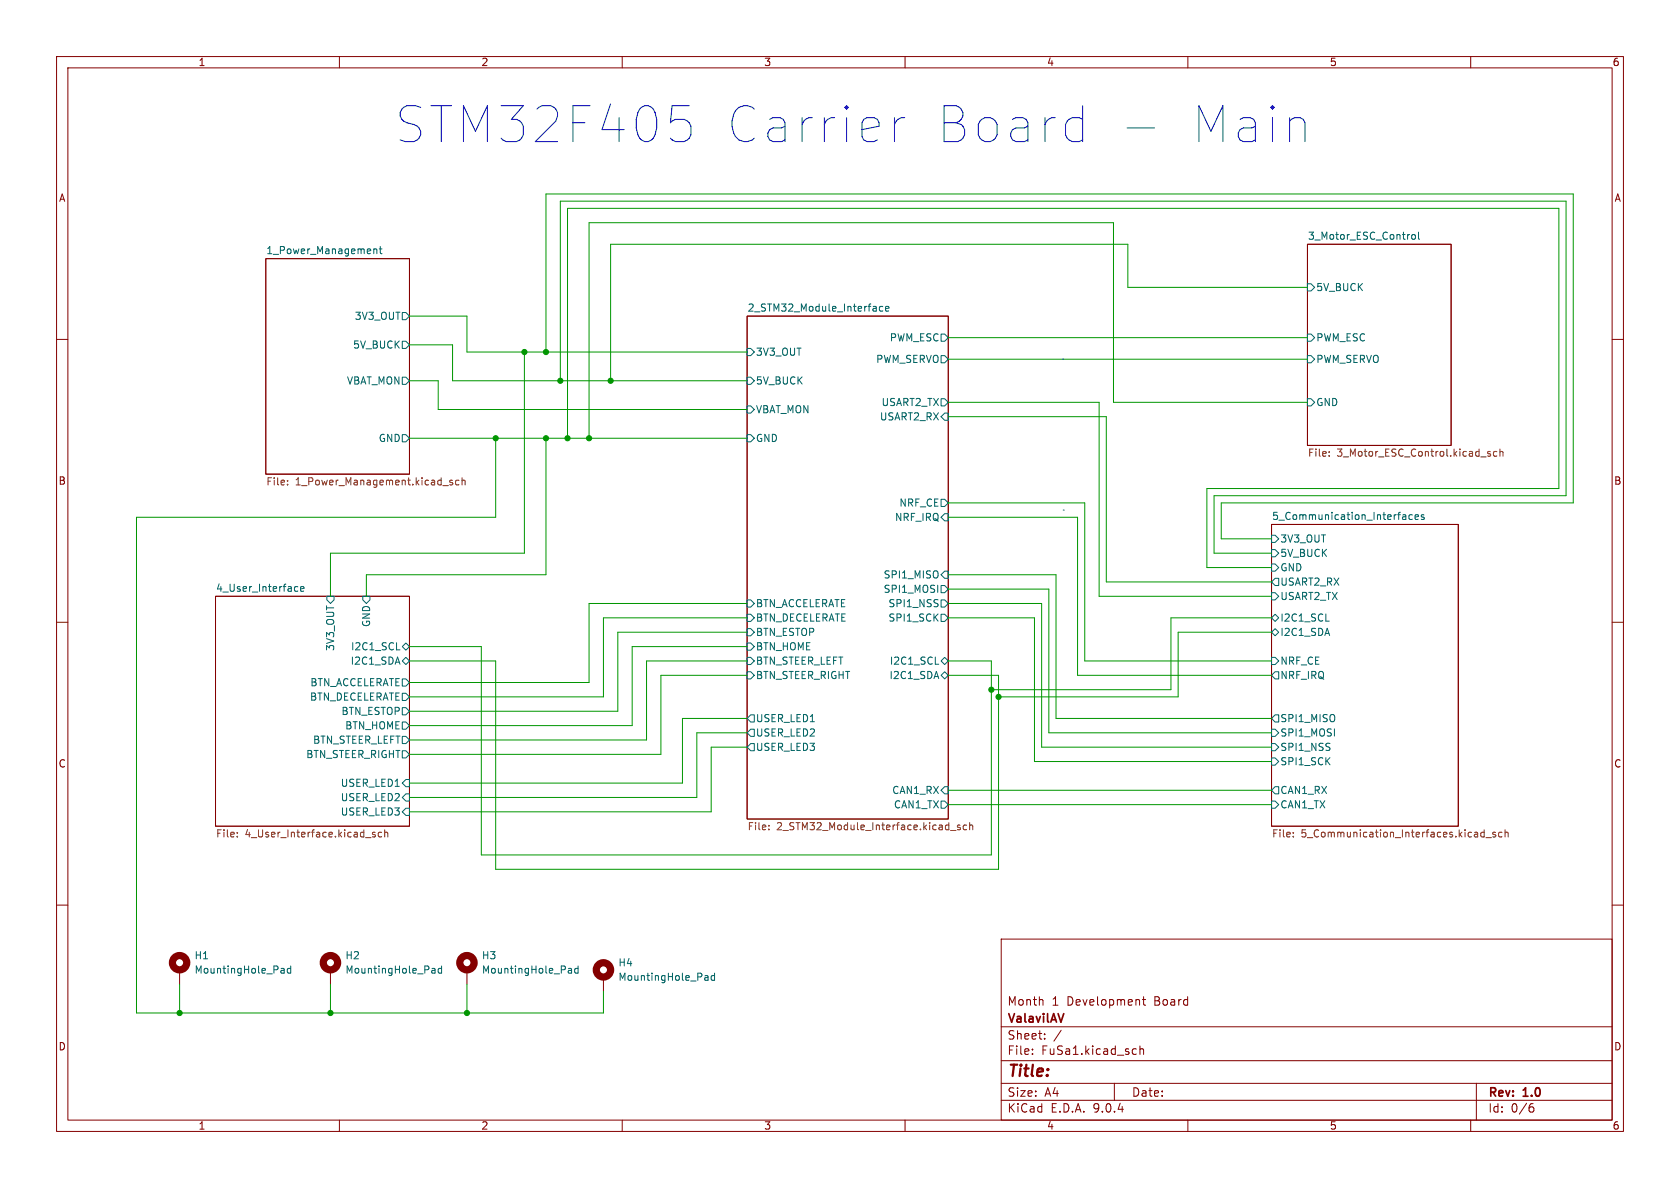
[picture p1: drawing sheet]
<svg xmlns="http://www.w3.org/2000/svg" width="297mm" height="210mm" viewBox="0 0 297 210" stroke-linecap="round" stroke-linejoin="round" font-family="sans-serif">
<g fill="none" stroke="#840000" stroke-width=".18">
<path d="M10 10h277v190h-277zM12 12h273v186h-273zM60 10v2M110 10v2M160 10v2M210 10v2M260 10v2M47 45.7h25.4v38.1h-25.4zM132.1 55.9h35.5v88.9h-35.5zM231.1 43.2h25.4v35.5h-25.4zM10 60h2M285 60h2"/>
<path d="M224.8 92.7h33v53.4h-33zM10 110h2M38.1 105.4h34.3v40.7h-34.3zM285 110h2M10 160h2M31.7 171.5v2.5M58.4 171.5v2.5M82.5 171.5v2.5M106.7 172.7v2.6M177 166h108v32h-108zM202 176.7h.5M202.2 176.2v1.3l.3 .2"/>
<path d="M285 160h2M60 198v2M110 198v2M160 198v2M177 194.5h108M177 191.5h108M177 187.5h108M177 181.5h108M182.5 186.3v.1M182.5 185.5v.1M184.7 183.6v.1M184.7 182.8v.1"/>
<path d="M187.6 182.1l-1.3 2M197 191.5v3M200.5 185.4l.4 .1M200.9 186.3l-.4 .1M201.5 185.5l.2-.1 .4 .1 .1 .9M201.5 184.9v1.5M210 198v2M260 198v2M261 191.5v6.5M270.6 195.7h.4l.2 .3-.1 .5-.5 .1M271 195.1l-.4 .1"/>
</g>
<g fill="none" stroke="#006464" stroke-width=".18">
<path d="M66.1 44v.8M66.1 44.1l.2-.1 .3 .1v.7M67 44h.5M67.2 43.6v1.1l.3 .1M71.1 55.2h.7l.6 .7-.6 .6h-.7zM156.1 54.2h-.4l-.2 .2 .1 .5h.5M156.6 54.6l.6-.1-.1-.3h-.4l-.1 .1v.6h.5M166.4 59.1h.6l.6 .6-.6 .6h-.6zM231.1 50.2h.7l.6 .6-.6 .6h-.7zM231.1 59.1h.7l.6 .6-.6 .6h-.7zM249.6 41.6l.2-.1 .4 .1v.5l-.1 .1-.3 .1-.2-.1zM250.8 41v1.1l.2 .2"/>
<path d="M71.1 60.3h.7l.6 .7-.6 .6h-.7zM71.1 76.8h.7l.6 .7-.6 .6h-.7zM71.1 66.7h.7l.6 .6-.6 .6h-.7zM132.1 61.6h.6l.6 .6-.6 .7h-.6zM132.1 66.7h.6l.6 .6-.6 .6h-.6zM132.1 76.8h.6l.6 .7-.6 .6h-.6zM132.1 71.8h.6l.6 .6-.6 .6h-.6zM166.4 62.9h.6l.6 .6-.6 .6h-.6zM166.4 73.7l.6-.7h.6v1.3h-.6zM166.4 70.5h.6l.6 .6-.6 .7h-.6zM231.1 70.5h.7l.6 .6-.6 .7h-.7zM231.1 62.9h.7l.6 .6-.6 .6h-.7z"/>
<path d="M166.4 88.3h.6l.6 .6-.6 .6h-.6zM166.4 91.4l.6-.6h.6v1.3h-.6zM224.8 94.6h.6l.7 .7-.7 .6h-.6zM224.8 99.7h.6l.7 .6-.7 .7h-.6zM224.8 97.2h.6l.7 .6-.7 .6h-.6zM248.1 91h.3l.1 .2v.6M248.5 91.8h-.4M248.5 91.3l-.4 .1M249.7 91h-.4l-.2 .2 .1 .6h.5M250.2 91.4l.6-.1-.1-.3h-.3l-.2 .2v.6h.5M251.7 91h-.3l-.1 .2v.2l.4 .1v.3h-.4M52.2 104.5h.5"/>
<path d="M52.2 103.7h.5M53.1 104.1l.6-.1v-.3h-.4l-.2 .2 .1 .6h.5M57.8 105.4h1.3v.6l-.7 .7-.6-.7zM64.1 105.4h1.3v.6l-.6 .7-.7-.7zM70.1 114.9h.6M71.1 114.3l.7-.6 .6 .6-.6 .6zM71.1 116.8l.7-.6 .6 .6-.6 .7zM132.1 106h.6l.6 .7-.6 .6h-.6zM132.1 108.6h.6l.6 .6-.6 .7h-.6zM132.1 111.1h.6l.6 .7-.6 .6h-.6zM132.1 113.7h.6l.6 .6-.6 .6h-.6zM132.1 116.2h.6l.6 .6-.6 .7h-.6z"/>
<path d="M132.1 118.7h.6l.6 .7-.6 .6h-.6zM165.4 117.4h.6M166.4 116.8l.6-.6 .6 .6-.6 .7zM166.4 119.4l.6-.7 .6 .7-.6 .6zM166.4 103.5h.6l.6 .6-.6 .7h-.6zM166.4 106h.6l.6 .7-.6 .6h-.6zM166.4 108.6h.6l.6 .6-.6 .7h-.6zM167 101h.6v1.2h-.6l-.6-.6zM224.8 111.8l.6-.7 .7 .7-.7 .6zM224.8 116.2h.6l.7 .6-.7 .7h-.6zM224.8 104.8h.6l.7 .6-.7 .6h-.6zM225.4 108.6l.7 .6-.7 .7-.6-.7z"/>
<path d="M225.4 118.7h.7v1.3h-.7l-.6-.6zM225.4 102.2h.7v1.3h-.7l-.6-.6zM234.4 109.8h.6M71.1 120h.7l.6 .7-.6 .6h-.7zM71.1 122.6h.7l.6 .6-.6 .6h-.7zM71.1 125.1h.7l.6 .6-.6 .7h-.7zM71.1 127.6h.7l.6 .7-.6 .6h-.7zM71.1 130.2h.7l.6 .6-.6 .6h-.7zM71.1 132.7h.7l.6 .7-.6 .6h-.7zM71.8 137.8h.6v1.3h-.6l-.7-.7zM132.7 126.4h.6v1.2h-.6l-.6-.6zM132.7 128.9h.6v1.3h-.6l-.6-.7z"/>
<path d="M132.7 131.4h.6v1.3h-.6l-.6-.6zM167 139.1h.6v1.2h-.6l-.6-.6zM224.8 128.9h.6l.7 .6-.7 .7h-.6zM224.8 131.4h.6l.7 .7-.7 .6h-.6zM224.8 134h.6l.7 .6-.7 .7h-.6zM225.4 139.1h.7v1.2h-.7l-.6-.6zM225.4 126.4h.7v1.2h-.7l-.6-.6zM71.1 141l.7-.7h.6v1.3h-.6zM71.8 142.9h.6v1.2h-.6l-.7-.6zM166.4 141.6h.6l.6 .6-.6 .7h-.6zM224.8 141.6h.6l.7 .6-.7 .7h-.6zM49.8 171.2h.4v.8"/>
<path d="M50.2 172h-.4M50.2 171.5h-.4M51.4 171.2h-.4l-.2 .2 .1 .6h.5M51.4 170.8v1.2M76.5 171.2h.4v.8M76.9 172h-.4M76.9 171.5h-.4M78.1 171.2h-.4l-.2 .2 .1 .6h.5M78.1 170.8v1.2M100.6 171.2h.4v.8M101 172h-.4M101 171.5h-.4"/>
<path d="M102.2 171.2h-.4l-.2 .2 .1 .6h.5M102.2 170.8v1.2M124.8 172.5h.3l.1 .8M125.2 173.2l-.4 .1M125.2 172.8h-.4M126.3 172.5h-.3l-.3 .2 .1 .5h.5M126.3 172v1.3"/>
</g>
<g fill="none" stroke="#725600" stroke-width=".18">
<path d="M235 79.9v.1M263.5 79.9l-.3-.1-.2 .2M264.6 79.9l-.3-.1-.3 .2 .1 .6h.5M265.2 79.9l.1-.1 .4 .1v.7M265.2 79.4v1.2M50.8 85.6v.1M50.8 84.9v.2M80 84.9h-.3l-.2 .2 .1 .1 .4 .2v.3h-.5M81.1 84.9h-.3l-.3 .2 .2 .6h.4M81.7 85l.2-.1h.3v.8M81.7 84.5v1.2M235 80.5v.1"/>
<path d="M263 80l.5 .4-.1 .2h-.4M41.9 147.8v.2M41.9 147.2v.1M66.3 147.2l-.3-.1-.2 .2 .1 .2 .4 .1v.3h-.5M67.5 147.2l-.4-.1-.2 .3 .1 .5h.5M68 147.2l.2-.1 .3 .1 .1 .8M68 146.7v1.3M135.9 146.6v.1M135.9 145.9v.1M168 146.8h1M169.7 145.9l-.3-.1-.1 .2v.2l.4 .1v.3h-.4M170.9 145.9l-.4-.1-.2 .3 .1 .5h.5"/>
<path d="M171.4 146l.2-.2 .3 .1 .1 .8M171.4 145.4v1.3M228.6 147.8v.2M228.6 147.2v.1M261.8 147.8l.2 .2 .4-.1M262.4 146.7v1.3M262.4 147.2l-.4-.1-.2 .1M262.7 148.1h1M264.4 147.2l-.3-.1-.2 .2 .1 .2 .4 .1v.3h-.5M265.5 147.2l-.3-.1-.3 .3 .1 .5h.5M266.1 147.2l.2-.1 .3 .1v.8M266.1 146.7v1.3"/>
</g>
<g fill="none" stroke="#840000" stroke-width="1.3">
<circle cx="31.7" cy="170.2" r="1.27"/>
<circle cx="58.4" cy="170.2" r="1.27"/>
<circle cx="82.5" cy="170.2" r="1.27"/>
<circle cx="106.7" cy="171.4" r="1.27"/>
</g>
<g fill="none" stroke="#009600" stroke-width=".18">
<path d="M72.4 55.9h10.1v6.3h49.6M167.6 59.7h63.5M231.1 50.8h-31.7v-7.6h-91.5v24.1M72.4 77.5h59.7M72.4 67.3h5.1v5.1h54.6M72.4 61h7.6v6.3h52.1M87.6 77.5v13.9h-63.5v87.7h82.6v-3.8M92.7 62.2v35.6h-34.3v7.6M96.5 62.2v-27.9h181.6v54.6h-62.2v6.4h8.9M96.5 77.5v24.1h-31.7v3.8M99.1 67.3v-31.7h177.8v52h-62.3v10.2h10.2M100.3 77.5v-40.7h175.3v49.6h-62.2v13.9h11.4"/>
<path d="M167.6 73.7h28v29.2h29.2M167.6 71.1h26.7v34.3h30.5M167.6 63.5h63.5M231.1 71.1h-34.3v-31.7h-92.7v38.1M167.6 88.9h24.2v27.9h33M167.6 91.4h22.9v28h34.3M72.4 114.3h12.7v36.8h90.2v-34.3h-7.7M72.4 116.8h15.2v36.9h88.9v-34.3h-8.9M132.1 114.3h-20.3v14h-39.4M132.1 116.8h-17.8v14h-41.9M132.1 111.8h-22.9v13.9h-36.8M132.1 109.2h-25.4v14h-34.3"/>
<path d="M132.1 106.7h-28v14h-31.7M132.1 119.4h-15.3v14h-44.4M167.6 109.2h15.3v25.4h41.9M167.6 104.1h17.8v25.4h39.4M167.6 106.7h16.5v25.4h40.7M167.6 101.6h19.1v25.4h38.1M224.8 109.2h-17.8v12.7h-31.7M224.8 111.8h-16.5v11.4h-31.8M132.1 129.5h-8.9v11.5h-50.8M132.1 127h-11.5v11.4h-48.2M132.1 132.1h-6.4v11.4h-53.3M167.6 139.7h57.2"/>
<path d="M167.6 142.2h57.2M31.7 174v5.1M58.4 174v5.1M82.5 174v5.1"/>
</g>
<path d="M118.8 18.7h3M191.4 18.7v6.3M120.9 21.1l.9 .6 .3 .6v1.5l-.6 .9-.6 .3M158.1 20.8v4.2M159.9 20.8a1.62 1.62 0 0 0-1.8 1.2M189.6 20.8h1.2l.6 .3M191.4 24.7l-.6 .3h-1.2M199.3 22.6h4.8M228.9 20.8h.9l.6 .3 .3 .6v3.3M187.9 63.5h.1M188 90.2h.1" fill="none" stroke="#0000c2" stroke-width=".18"/>
<g fill="#009600" stroke="#009600" stroke-width=".18">
<circle cx="175.3" cy="121.9" r=".46"/>
<circle cx="87.6" cy="77.5" r=".46"/>
<circle cx="96.5" cy="62.2" r=".46"/>
<circle cx="92.7" cy="62.2" r=".46"/>
<circle cx="176.5" cy="123.2" r=".46"/>
<circle cx="100.3" cy="77.5" r=".46"/>
<circle cx="104.1" cy="77.5" r=".46"/>
<circle cx="96.5" cy="77.5" r=".46"/>
<circle cx="99.1" cy="67.3" r=".46"/>
<circle cx="107.9" cy="67.3" r=".46"/>
<circle cx="31.7" cy="179.1" r=".46"/>
<circle cx="82.5" cy="179.1" r=".46"/>
<circle cx="58.4" cy="179.1" r=".46"/>
</g>
<g font-size="8.8" fill="#0000c2">
<text x="69.9" y="25.5">STM32F405</text>
<text x="127.8" y="25.5">Carrier</text>
<text x="164.2" y="25.5">Board</text>
<text x="207.6" y="25.5">Main</text>
</g>
<text font-size="2.8" fill="#840000" x="178" y="190.9">Title:</text>
<g font-size="2.1" fill="#840000">
<text x="178" y="178">Month</text>
<text x="185.9" y="178">1</text>
<text x="188.7" y="178">Development</text>
<text x="204.2" y="178">Board</text>
<text x="178" y="184">Sheet:</text>
<text x="178" y="181.2">ValavilAV</text>
<text x="178" y="186.7">File:</text>
<text x="184.1" y="186.7">FuSa1.kicad_sch</text>
<text x="178" y="196.9">KiCad</text>
<text x="178" y="194.1">Size:</text>
<text x="184.7" y="194.1">A4</text>
<text x="185.7" y="196.9">E.D.A.</text>
<text x="193.3" y="196.9">9.0.4</text>
<text x="200" y="194.1">Date:</text>
<text x="263" y="194.3">Rev:</text>
<text x="263" y="196.9">Id:</text>
<text x="267.1" y="196.9">0/6</text>
<text x="269.4" y="194.3">1.0</text>
</g>
<g font-size="1.8" fill="#840000">
<text x="35" y="11.9">1</text>
<text x="85" y="11.9">2</text>
<text x="135" y="11.9">3</text>
<text x="185" y="11.9">4</text>
<text x="235" y="11.9">5</text>
<text x="285" y="11.9">6</text>
<text x="10.3" y="35.9">A</text>
<text x="285.3" y="35.9">A</text>
<text x="10.3" y="85.9">B</text>
<text x="285.3" y="85.9">B</text>
<text x="10.3" y="135.9">C</text>
<text x="285.3" y="135.9">C</text>
<text x="10.3" y="185.9">D</text>
<text x="285.3" y="185.9">D</text>
<text x="35" y="199.9">1</text>
<text x="85" y="199.9">2</text>
<text x="135" y="199.9">3</text>
<text x="185" y="199.9">4</text>
<text x="235" y="199.9">5</text>
<text x="285" y="199.9">6</text>
</g>
<g font-size="1.8" fill="#006464">
<text x="47" y="45">1_Power_Management</text>
<text x="231.1" y="42.5">3_Motor_ESC_Control</text>
<text x="232.6" y="51.7">5V_BUCK</text>
<text x="62.6" y="56.7">3V3_OUT</text>
<text x="132.1" y="55.2">2_STM32_Module_Interface</text>
<text x="62.3" y="61.8">5V_BUCK</text>
<text x="133.5" y="63.1">3V3_OUT</text>
<text x="154.8" y="64.4">PWM_SERVO</text>
<text x="157.2" y="60.6">PWM_ESC</text>
<text x="232.6" y="60.6">PWM_ESC</text>
<text x="232.6" y="64.4">PWM_SERVO</text>
<text x="61.2" y="68.2">VBAT_MON</text>
<text x="133.5" y="68.2">5V_BUCK</text>
<text x="155.8" y="72">USART2_TX</text>
<text x="232.6" y="72">GND</text>
<text x="133.5" y="73.3">VBAT_MON</text>
<text x="155.5" y="74.5">USART2_RX</text>
<text x="66.9" y="78.3">GND</text>
<text x="133.5" y="78.3">GND</text>
<text x="158.9" y="89.8">NRF_CE</text>
<text x="158.1" y="92.3">NRF_IRQ</text>
<text x="224.8" y="92">5_Communication_Interfaces</text>
<text x="226.3" y="96.1">3V3_OUT</text>
<text x="226.3" y="101.2">GND</text>
<text x="226.3" y="98.7">5V_BUCK</text>
<text x="38.1" y="104.7">4_User_Interface</text>
<text x="133.5" y="107.5">BTN_ACCELERATE</text>
<text x="156.1" y="102.5">SPI1_MISO</text>
<text x="156.1" y="105">SPI1_MOSI</text>
<text x="157" y="107.5">SPI1_NSS</text>
<text x="226.3" y="103.7">USART2_RX</text>
<text x="226.3" y="106.3">USART2_TX</text>
<text x="65.6" y="110.9" transform="rotate(-90 65.6 110.9)">GND</text>
<text x="133.5" y="110.1">BTN_DECELERATE</text>
<text x="133.5" y="112.6">BTN_ESTOP</text>
<text x="157" y="110.1">SPI1_SCK</text>
<text x="226.3" y="110.1">I2C1_SCL</text>
<text x="226.3" y="112.6">I2C1_SDA</text>
<text x="59.3" y="115.2" transform="rotate(-90 59.3 115.2)">3V3_OUT</text>
<text x="61.9" y="117.7">I2C1_SDA</text>
<text x="62" y="115.2">I2C1_SCL</text>
<text x="133.5" y="115.2">BTN_HOME</text>
<text x="133.5" y="117.7">BTN_STEER_LEFT</text>
<text x="157.2" y="117.7">I2C1_SCL</text>
<text x="226.3" y="117.7">NRF_CE</text>
<text x="54.7" y="124.1">BTN_DECELERATE</text>
<text x="54.8" y="121.5">BTN_ACCELERATE</text>
<text x="133.5" y="120.2">BTN_STEER_RIGHT</text>
<text x="157.1" y="120.2">I2C1_SDA</text>
<text x="226.3" y="120.2">NRF_IRQ</text>
<text x="55.2" y="131.7">BTN_STEER_LEFT</text>
<text x="60.3" y="126.6">BTN_ESTOP</text>
<text x="60.9" y="129.1">BTN_HOME</text>
<text x="133.5" y="127.9">USER_LED1</text>
<text x="133.5" y="130.4">USER_LED2</text>
<text x="226.3" y="127.9">SPI1_MISO</text>
<text x="226.3" y="130.4">SPI1_MOSI</text>
<text x="54" y="134.2">BTN_STEER_RIGHT</text>
<text x="133.5" y="132.9">USER_LED3</text>
<text x="226.3" y="132.9">SPI1_NSS</text>
<text x="226.3" y="135.5">SPI1_SCK</text>
<text x="60.1" y="139.3">USER_LED1</text>
<text x="60.1" y="141.8">USER_LED2</text>
<text x="157.6" y="140.6">CAN1_RX</text>
<text x="157.9" y="143.1">CAN1_TX</text>
<text x="226.3" y="140.6">CAN1_RX</text>
<text x="226.3" y="143.1">CAN1_TX</text>
<text x="60.1" y="144.4">USER_LED3</text>
<text x="34.3" y="169.8">H1</text>
<text x="34.3" y="172.3">MountingHole_Pad</text>
<text x="61" y="169.8">H2</text>
<text x="61" y="172.3">MountingHole_Pad</text>
<text x="85.1" y="169.8">H3</text>
<text x="85.1" y="172.3">MountingHole_Pad</text>
<text x="109.2" y="171">H4</text>
<text x="109.2" y="173.6">MountingHole_Pad</text>
</g>
<g font-size="1.8" fill="#725600">
<text x="231.1" y="81.1">File:</text>
<text x="236.4" y="81.1">3_Motor_ESC_Control.kicad_sch</text>
<text x="47" y="86.1">File:</text>
<text x="52.2" y="86.1">1_Power_Management.kicad_sch</text>
<text x="38.1" y="148.4">File:</text>
<text x="43.3" y="148.4">4_User_Interface.kicad_sch</text>
<text x="132.1" y="147.1">File:</text>
<text x="137.3" y="147.1">2_STM32_Module_Interface.kicad_sch</text>
<text x="224.8" y="148.4">File:</text>
<text x="230" y="148.4">5_Communication_Interfaces.kicad_sch</text>
</g>
</svg>
